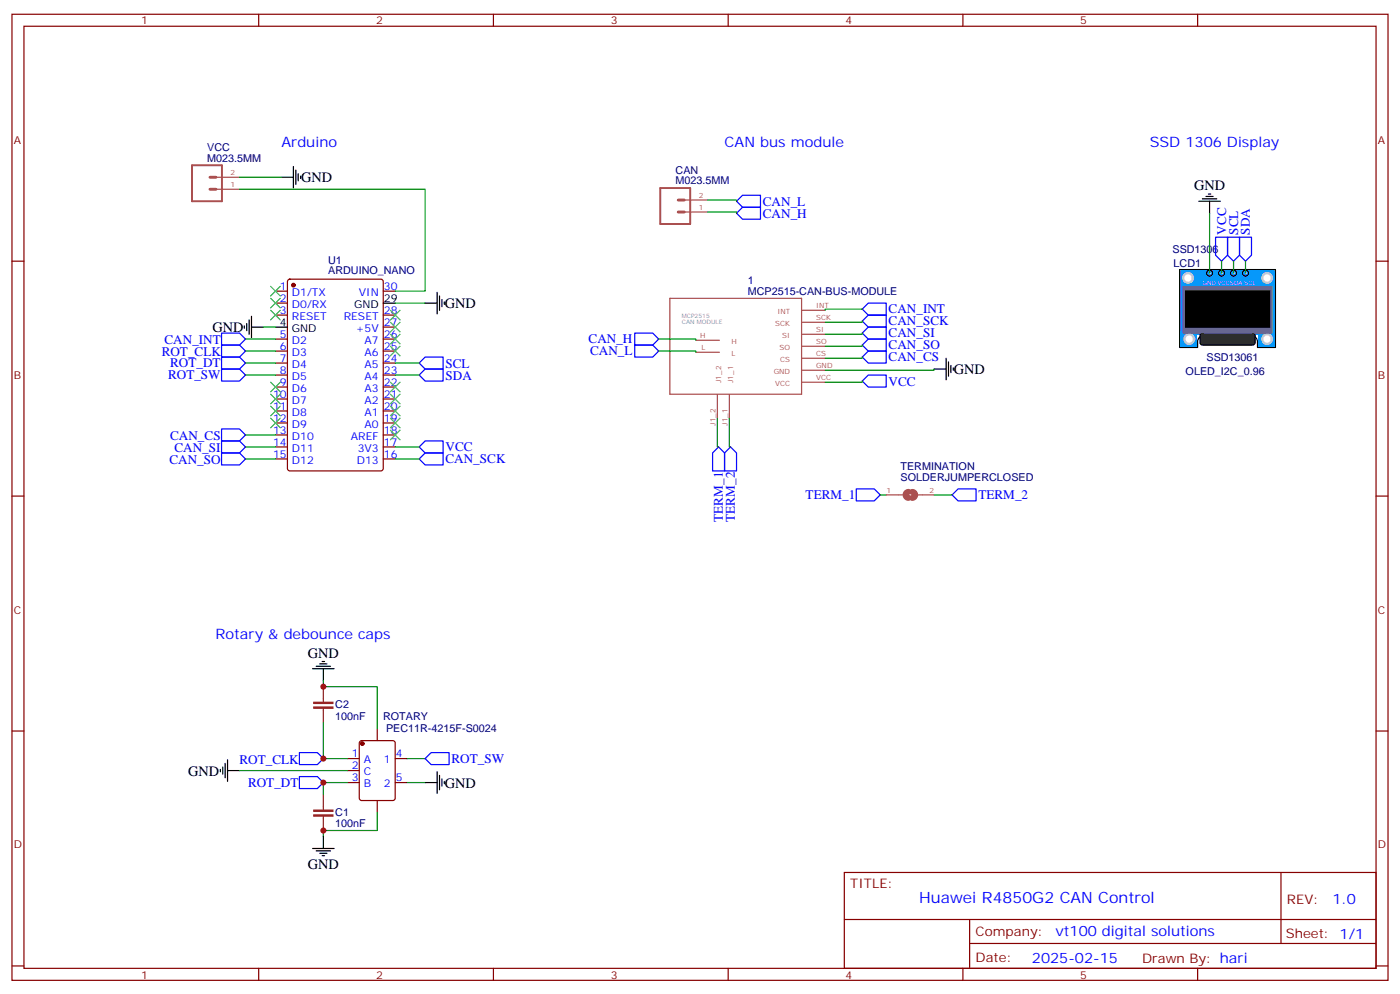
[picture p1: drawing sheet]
<svg xmlns="http://www.w3.org/2000/svg" width="412mm" height="293mm" viewBox="0 0 412 293" stroke-linecap="round" stroke-linejoin="round" font-family="sans-serif">
<g fill="none" stroke="#870000" stroke-width=".35">
<path d="M3.5 4.2h405.4v284.3h-405.4zM7.1 7.7h398.2v277.3h-398.2zM76.2 4.2v3.5M145.3 4.2v3.5M214.5 4.2v3.5M283.6 4.2v3.5M352.8 4.2v3.5M3.5 76.9h3.6M405.3 76.9h3.6M81.1 85.7h3.6M81.1 89.2h3.6M81.1 92.7h3.6"/>
<path d="M81.1 99.8h3.6M84.9 82.4l.5-.2h26.8l.6 .4 .1 55.3-.5 .7h-27l-.7-.5v-55.2zM112.9 85.7h3.5M112.9 92.7h3.5M112.9 99.8h3.5M112.9 96.3h3.5M81.1 103.3h3.6M81.1 106.9h3.6M81.1 110.4h3.6M81.1 113.9h3.6M81.1 117.4h3.6M112.9 103.3h3.5"/>
<path d="M112.9 106.9h3.5M112.9 110.4h3.5M112.9 113.9h3.5M112.9 117.4h3.5M81.1 121h3.6M81.1 124.5h3.6M81.1 128h3.6M81.1 131.6h3.6M81.1 135.1h3.6M112.9 121h3.5M112.9 124.5h3.5M112.9 128h3.5"/>
<path d="M112.9 131.6h3.5M112.9 135.1h3.5M3.5 146h3.6M405.3 146h3.6M3.5 215.2h3.6M405.3 215.2h3.6M248.7 256.8h156.6v28.2h-156.6zM377.3 256.8v20.9M248.7 270.6h156.5M285.6 277.7h119.6M285.6 270.6v14.1M3.5 284.3h3.6"/>
<path d="M76.2 285v3.5M145.3 285v3.5M214.5 285v3.5M283.6 285v3.5M352.8 285v3.5M405.3 284.3h3.6"/>
</g>
<circle cx="86.4" cy="83.9" r=".53" fill="#870000" stroke="#870000" stroke-width=".35"/>
<path d="M81.1 96.3h3.6M112.9 89.2h3.5" fill="none" stroke="#000" stroke-width=".35"/>
<path d="M197.3 87.8h38.8v28.2h-38.8zM236.1 91.3h7M236.1 94.9h7M236.1 98.4h7M205 103.7h6.9M205 100.2h6.9M211.3 116.1v7M214.8 116.1v7M236.1 101.9h7M236.1 105.4h7M236.1 109h7M236.1 112.5h7" fill="none" stroke="#a64a4a" stroke-width=".35"/>
<path d="M347.5 79.3h28.2v19.4h-28.2z" fill="#09f" stroke="#fff" stroke-width=".35"/>
<path d="M347.5 79.3h28.2v23h-5.3v-1.8" fill="none" stroke="#000" stroke-width=".35"/>
<g fill="#fff">
<circle cx="366.9" cy="80.4" r=".18"/>
<circle cx="363.4" cy="80.4" r=".18"/>
<circle cx="356.3" cy="80.4" r=".18"/>
<circle cx="359.8" cy="80.4" r=".18"/>
</g>
<g fill="#fff" stroke="#ccc" stroke-width=".71">
<circle cx="350" cy="81.8" r="1.41"/>
<circle cx="373.2" cy="81.8" r="1.41"/>
</g>
<path d="M354.8 98.7a1.91 1.91 0 0 0-2 1.8M368.7 98.7a1.91 1.91 0 0 1 1.7 2" fill="none" stroke="#000" stroke-width=".35"/>
<path d="M354.5 98.7h14.2z" fill="#09f" stroke="#000" stroke-width=".35"/>
<g fill="none" stroke="#000" stroke-width=".35">
<path d="M347.5 79.3v23h5.3v-1.8"/>
<circle cx="356.3" cy="80.4" r=".88"/>
<circle cx="359.8" cy="80.4" r=".88"/>
<circle cx="363.4" cy="80.4" r=".88"/>
<circle cx="366.9" cy="80.4" r=".88"/>
</g>
<path d="M370.8 97.7h4.6v4.2h-4.6z" fill="#09f" stroke="#09f" stroke-width=".35"/>
<circle cx="373.2" cy="99.8" r="1.41" fill="#fff" stroke="#ccc" stroke-width=".71"/>
<path d="M347.8 97.7h4.6v4.2h-4.6z" fill="#09f" stroke="#09f" stroke-width=".35"/>
<circle cx="350.3" cy="99.8" r="1.41" fill="#fff" stroke="#ccc" stroke-width=".71"/>
<path d="M353.7 98.2l.5-.2h14.8l.7 .5v2.4l-.2 .5-.5 .2h-14.8l-.5-.3-.2-.4v-2.2z" fill="#333" stroke="#000" stroke-width=".35"/>
<path d="M348.5 84.3h26.1v13.7h-26.1z" fill="#666" stroke="#666" stroke-width=".35"/>
<path d="M349.2 85.7h24.7v10.6h-24.7z" fill="#000" stroke="#000" stroke-width=".35"/>
<path d="M106.1 218.2l.4-.2h9.2l.7 .4v16.5l-.4 .7h-9.5l-.6-.4-.1-16.5zM111.1 214.5v3.5M102.3 223.3h3.5M102.3 226.8h3.5M102.3 230.3h3.5M111.1 235.6v3.5M116.4 223.3h3.5M116.4 230.3h3.5" fill="none" stroke="#870000" stroke-width=".35"/>
<circle cx="106.7" cy="218.9" r=".53" fill="#870000" stroke="#870000" stroke-width=".35"/>
<g fill="none" stroke="#000" stroke-width=".35">
<path d="M82.9 52.2h3.5M86.4 49v6.4M87.1 50.1v4.2M87.8 51.1v2.1M88.5 51.8v.7M353.1 59.2h6.4M354.2 58.5h4.2M355.2 57.8h2.2M356 57.1h.7M356.3 59.2v3.6M72 95.9v.7M72.7 95.2v2.1"/>
<path d="M73.4 94.2v4.2M74.1 96.3h3.5M74.1 93.1v6.3M125.2 89.2h3.6M128.8 86v6.4M129.5 87.1v4.2M130.2 88.2v2.1M130.9 88.9v.7M275.2 108.6h3.5M278.7 105.4v6.4M279.4 106.5v4.2M280.1 107.6v2.1"/>
<path d="M280.8 108.3v.7M92.1 196.8h6.3M93.1 196.1h4.3M94.2 195.4h2.1M94.9 194.7h.7M95.2 196.8v3.5M64.9 226.4v.8M65.6 225.7v2.2M66.3 224.7v4.2M67 226.8h3.6M67 223.6v6.4M125.2 230.3h3.6"/>
<path d="M128.8 227.2v6.3M129.5 228.2v4.2M130.2 229.3v2.1M130.9 230v.7M92.1 249.7h6.3M93.1 250.4h4.3M94.2 251.1h2.1M94.9 251.8h.7M95.2 246.2v3.5"/>
</g>
<g fill="none" stroke="#008700" stroke-width=".35">
<path d="M70.6 55.7h54.6v30h-8.8M70.6 52.2h12.3M208.5 58.9h8.5v.3M208.5 62.4h8.5v.4M356.3 62.8v17.6M359.8 76.9v3.5M363.4 76.9v3.5M366.9 76.9v3.5M72.3 99.8h8.8M77.6 96.3h3.5M116.4 89.2h8.8M194 99.8h11v.4"/>
<path d="M254 91h-10.9v.3M254 94.5v.4h-10.9M254 98v.4h-10.9M72.3 103.3h8.8M72.3 106.9h8.8M72.3 110.4h8.8M116.4 106.9h7.1M116.4 110.4h7.1M194 103.3h11v.4M254 101.6v.3h-10.9M254 105.1v.3h-10.9M254 112.1v.4h-10.9"/>
<path d="M275.2 108.6v.4h-32.1M72.3 131.6h8.8M72.3 135.1h8.8M72.3 128h8.8M116.4 131.6h7.1M116.4 135.1h7.1M211.3 123.1v8.5h.4M214.8 123.1v8.5h.4M259.3 145.7h1.8M275.2 145.7h5.3M95.2 200.3v1.8h15.9v12.4M95.2 212.7v10.6h7.1"/>
<path d="M70.6 226.8h31.7M102.3 230.3h-7.1v3.6M111.1 239.1v5.3h-15.9v1.8M119.9 230.3h5.3M119.9 223.3h5.3"/>
</g>
<path d="M95.2 202.1v4.6M95.2 208.5v4.2M95.2 233.9v4.5M95.2 240.2v4.2" fill="none" stroke="#8c2424" stroke-width=".35"/>
<g fill="#8c2424" stroke="#8c2424" stroke-width=".35">
<path d="M92.4 206.7h5.7v.3h-5.7z"/>
<path d="M92.4 208.1h5.7v.4h-5.7z"/>
<path d="M92.4 238.4h5.7v.4h-5.7z"/>
<path d="M92.4 239.9h5.7v.3h-5.7z"/>
</g>
<g fill="none" stroke="#00f" stroke-width=".35">
<path d="M217 59.2l1.7-1.7h5.3v3.5h-5.3zM217 62.8l1.7-1.8h5.3v3.5h-5.3zM358.1 69.8h3.5v5.3l-1.8 1.8-1.7-1.8zM361.6 69.8h3.5v5.3l-1.7 1.8-1.8-1.8zM365.1 69.8h3.6v5.3l-1.8 1.8-1.8-1.8zM65.3 98h5.3l1.7 1.8-1.7 1.8h-5.3zM187 98h5.3l1.7 1.8-1.7 1.8h-5.3zM254 91l1.8-1.8h5.3v3.5h-5.3zM254 94.5l1.8-1.8h5.3v3.6h-5.3zM254 98l1.8-1.7h5.3v3.5h-5.3zM65.3 101.6h5.3l1.7 1.7-1.7 1.8h-5.3zM65.3 105.1h5.3l1.7 1.8-1.7 1.7h-5.3z"/>
<path d="M65.3 108.6h5.3l1.7 1.8-1.7 1.7h-5.3zM123.5 106.9l1.7-1.8h5.3v3.5h-5.3zM123.5 110.4l1.7-1.8h5.3v3.5h-5.3zM187 101.6h5.3l1.7 1.7-1.7 1.8h-5.3zM254 101.6l1.8-1.8h5.3v3.5h-5.3zM254 105.1l1.8-1.8h5.3v3.6h-5.3zM255.8 110.4h5.3v3.5h-5.3l-1.8-1.8zM65.3 133.3h5.3l1.7 1.8-1.7 1.7h-5.3zM65.3 129.8h5.3l1.7 1.8-1.7 1.7h-5.3zM65.3 126.3h5.3l1.7 1.7-1.7 1.8h-5.3zM123.5 131.6l1.7-1.8h5.3v3.5h-5.3zM123.5 135.1l1.7-1.8h5.3v3.5h-5.3z"/>
<path d="M211.7 131.6l1.7 1.7v5.3h-3.5v-5.3zM215.2 131.6l1.8 1.7v5.3h-3.6v-5.3zM252.2 143.9h5.3l1.8 1.8-1.8 1.7h-5.3zM282.2 143.9h5.3v3.5h-5.3l-1.7-1.7zM88.2 221.5h5.3l1.7 1.8-1.7 1.7h-5.3zM88.2 228.6h5.3l1.7 1.7-1.7 1.8h-5.3zM125.2 223.3l1.8-1.8h5.3v3.5h-5.3z"/>
</g>
<g fill="none" stroke="#3c3" stroke-width=".35">
<path d="M79.7 91.3l2.8 2.9M79.7 87.8l2.8 2.8M79.7 84.3l2.8 2.8M82.5 91.3l-2.8 2.9M82.5 87.8l-2.8 2.8M82.5 84.3l-2.8 2.8M115 94.9l2.8 2.8M115 98.4l2.8 2.8M115 91.3l2.8 2.9M117.8 94.9l-2.8 2.8M117.8 98.4l-2.8 2.8M117.8 91.3l-2.8 2.9"/>
<path d="M79.7 112.5l2.8 2.8M79.7 116l2.8 2.9M79.7 119.6l2.8 2.8M82.5 112.5l-2.8 2.8M82.5 116l-2.8 2.9M82.5 119.6l-2.8 2.8M115 119.6l2.8 2.8M115 116l2.8 2.9M115 112.5l2.8 2.8M115 101.9l2.8 2.8M117.8 119.6l-2.8 2.8M117.8 116l-2.8 2.9"/>
<path d="M117.8 112.5l-2.8 2.8M117.8 101.9l-2.8 2.8M79.7 123.1l2.8 2.8M82.5 123.1l-2.8 2.8M115 123.1l2.8 2.8M115 126.6l2.8 2.8M117.8 123.1l-2.8 2.8M117.8 126.6l-2.8 2.8"/>
</g>
<path d="M56.6 48.6h8.8v10.6h-8.8zM194.5 55.4h8.8v10.5h-8.8z" fill="none" stroke="#a64a4a" stroke-width=".56"/>
<path d="M61.8 52.2h1.8M61.8 55.7h1.8M199.8 58.9h1.7M199.8 62.4h1.7" fill="none" stroke="#a64a4a" stroke-width=".85"/>
<path d="M63.6 55.7h7M63.6 52.2h7M201.5 58.9h7M201.5 62.4h7M261.1 145.7h3.4M264.6 145.7h1.3M270.5 145.7h4.7" fill="none" stroke="#a64a4a" stroke-width=".35"/>
<path d="M267.6 144.8a.88 .88 0 0 0-.8 .9 .88 .88 0 0 0 .8 .8M268.7 144.8a.88 .88 0 0 1 .9 .9 .88 .88 0 0 1-.9 .8" fill="none" stroke="#a64a4a" stroke-width="1.8"/>
<g fill="#c00">
<circle cx="95.3" cy="230.3" r=".88"/>
<circle cx="95.3" cy="244.4" r=".88"/>
<circle cx="95.3" cy="202.1" r=".88"/>
<circle cx="95.3" cy="223.3" r=".88"/>
</g>
<text font-size="4.6" fill="#00f" x="270.8" y="265.8">Huawei R4850G2 CAN Control</text>
<g font-size="4.2" fill="#00f">
<text x="82.9" y="43.4">Arduino</text>
<text x="213.4" y="43.4">CAN bus module</text>
<text x="338.7" y="43.4">SSD 1306 Display</text>
<text x="63.5" y="188">Rotary &amp; debounce caps</text>
<text x="392.5" y="266">1.0</text>
<text x="310.9" y="275.6">vt100 digital solutions</text>
<text x="304" y="283.4">2025-02-15</text>
</g>
<g font-size="4.2">
<text x="88.7" y="53.6">GND</text>
<text x="351.7" y="55.9">GND</text>
<text x="131.1" y="90.7">GND</text>
<text x="62.6" y="97.7">GND</text>
<text x="281" y="110.1">GND</text>
<text x="90.7" y="193.6">GND</text>
<text x="55.4" y="228.3">GND</text>
<text x="131.1" y="231.8">GND</text>
<text x="90.7" y="255.9">GND</text>
</g>
<g font-size="3.9" fill="#00f">
<text x="224.7" y="64.1">CAN_H</text>
<text x="224.7" y="60.6">CAN_L</text>
<text x="361.2" y="69.1" transform="rotate(-90 361.2 69.1)">VCC</text>
<text x="364.7" y="69.1" transform="rotate(-90 364.7 69.1)">SCL</text>
<text x="368.2" y="69.1" transform="rotate(-90 368.2 69.1)">SDA</text>
<text x="261.8" y="92.2">CAN_INT</text>
<text x="261.8" y="95.8">CAN_SCK</text>
<text x="48.5" y="101.1">CAN_INT</text>
<text x="173.4" y="101.1">CAN_H</text>
<text x="261.8" y="99.3">CAN_SI</text>
<text x="47.6" y="104.9">ROT_CLK</text>
<text x="173.8" y="104.6">CAN_L</text>
<text x="261.8" y="102.8">CAN_SO</text>
<text x="261.8" y="106.3">CAN_CS</text>
<text x="49.5" y="111.6">ROT_SW</text>
<text x="50.1" y="108.1">ROT_DT</text>
<text x="131.2" y="108.2">SCL</text>
<text x="131.2" y="111.7">SDA</text>
<text x="261.8" y="113.5">VCC</text>
<text x="50.1" y="129.4">CAN_CS</text>
<text x="49.9" y="136.4">CAN_SO</text>
<text x="51.4" y="132.9">CAN_SI</text>
<text x="131.2" y="132.9">VCC</text>
<text x="131.2" y="136.3">CAN_SCK</text>
<text x="237.3" y="146.9">TERM_1</text>
<text x="288.2" y="147">TERM_2</text>
<text x="212.9" y="153.5" transform="rotate(-90 212.9 153.5)">TERM_1</text>
<text x="216.5" y="153.5" transform="rotate(-90 216.5 153.5)">TERM_2</text>
<text x="70.6" y="224.8">ROT_CLK</text>
<text x="133" y="224.6">ROT_SW</text>
<text x="73.1" y="231.5">ROT_DT</text>
</g>
<g font-size="3.9" fill="#800">
<text x="250.5" y="261.4">TITLE:</text>
<text x="379.1" y="266">REV:</text>
<text x="287.4" y="275.6">Company:</text>
<text x="378.7" y="276.2">Sheet: 1/1</text>
<text x="287.4" y="283.2">Date:</text>
<text x="336.4" y="283.3">Drawn By: hari</text>
</g>
<g font-size="3.2" fill="#800">
<text x="41.6" y="7.2">1</text>
<text x="110.8" y="7.2">2</text>
<text x="179.9" y="7.2">3</text>
<text x="249.1" y="7.2">4</text>
<text x="318.2" y="7.2">5</text>
<text x="4.1" y="42.3">A</text>
<text x="405.9" y="42.3">A</text>
<text x="4.1" y="111.4">B</text>
<text x="405.9" y="111.4">B</text>
<text x="4.1" y="180.6">C</text>
<text x="405.9" y="180.6">C</text>
<text x="4.1" y="249.7">D</text>
<text x="405.9" y="249.7">D</text>
<text x="41.6" y="288">1</text>
<text x="110.8" y="288">2</text>
<text x="179.9" y="288">3</text>
<text x="249.1" y="288">4</text>
<text x="318.2" y="288">5</text>
</g>
<g font-size="3.2" fill="#000080">
<text x="61.1" y="47.6">M023.5MM</text>
<text x="61.1" y="44.4">VCC</text>
<text x="199" y="51.1">CAN</text>
<text x="199" y="54.3">M023.5MM</text>
<text x="96.7" y="77.6">U1</text>
<text x="345.4" y="74.5">SSD1306</text>
<text x="96.7" y="80.8">ARDUINO_NANO</text>
<text x="220.3" y="83.6">1</text>
<text x="345.7" y="78.6">LCD1</text>
<text x="220.3" y="86.7">MCP2515-CAN-BUS-MODULE</text>
<text x="355.4" y="106.2">SSD13061</text>
<text x="349.2" y="110.4">OLED_I2C_0.96</text>
<text x="265.3" y="141.6">SOLDERJUMPERCLOSED</text>
<text x="265.3" y="138.4">TERMINATION</text>
<text x="98.8" y="208.5">C2</text>
<text x="98.8" y="211.8">100nF</text>
<text x="112.9" y="212">ROTARY</text>
<text x="113.7" y="215.5">PEC11R-4215F-S0024</text>
<text x="98.8" y="243.6">100nF</text>
<text x="98.8" y="240.2">C1</text>
</g>
<g font-size="3.2" fill="#00f">
<text x="82.5" y="85.3">1</text>
<text x="82.5" y="88.9">2</text>
<text x="86" y="87.1">D1/TX</text>
<text x="105.7" y="87.1">VIN</text>
<text x="113.1" y="85.3">30</text>
<text x="82.5" y="92.4">3</text>
<text x="86" y="90.6">D0/RX</text>
<text x="86" y="94.2">RESET</text>
<text x="101.2" y="94.2">RESET</text>
<text x="113.1" y="95.9">27</text>
<text x="113.1" y="92.4">28</text>
<text x="82.5" y="99.4">5</text>
<text x="86" y="101.2">D2</text>
<text x="104.8" y="97.7">+5V</text>
<text x="107.4" y="101.2">A7</text>
<text x="113.1" y="99.4">26</text>
<text x="82.5" y="103">6</text>
<text x="82.5" y="106.5">7</text>
<text x="86" y="104.7">D3</text>
<text x="107.4" y="104.7">A6</text>
<text x="113.1" y="106.5">24</text>
<text x="113.1" y="103">25</text>
<text x="82.5" y="110">8</text>
<text x="82.5" y="113.6">9</text>
<text x="86" y="108.3">D4</text>
<text x="86" y="111.8">D5</text>
<text x="107.4" y="111.8">A4</text>
<text x="107.4" y="108.3">A5</text>
<text x="113.1" y="113.6">22</text>
<text x="113.1" y="110">23</text>
<text x="80.5" y="117.1">10</text>
<text x="86" y="115.3">D6</text>
<text x="86" y="118.9">D7</text>
<text x="107.4" y="118.9">A2</text>
<text x="107.4" y="115.3">A3</text>
<text x="113.1" y="117.1">21</text>
<text x="80.5" y="120.6">11</text>
<text x="80.5" y="124.1">12</text>
<text x="86" y="122.4">D8</text>
<text x="86" y="125.9">D9</text>
<text x="107.4" y="125.9">A0</text>
<text x="107.4" y="122.4">A1</text>
<text x="113.1" y="124.1">19</text>
<text x="113.1" y="120.6">20</text>
<text x="80.5" y="127.7">13</text>
<text x="80.5" y="131.2">14</text>
<text x="86" y="129.4">D10</text>
<text x="103.4" y="129.4">AREF</text>
<text x="113.1" y="131.2">17</text>
<text x="113.1" y="127.7">18</text>
<text x="80.5" y="134.7">15</text>
<text x="86" y="133">D11</text>
<text x="86" y="136.5">D12</text>
<text x="105.1" y="136.5">D13</text>
<text x="105.4" y="133">3V3</text>
<text x="113.1" y="134.7">16</text>
<text x="103.6" y="222.9">1</text>
<text x="103.6" y="226.4">2</text>
<text x="107.1" y="224.7">A</text>
<text x="113.1" y="224.7">1</text>
<text x="116.6" y="222.9">4</text>
<text x="103.6" y="230">3</text>
<text x="107.1" y="228.2">C</text>
<text x="107.1" y="231.7">B</text>
<text x="113.1" y="231.7">2</text>
<text x="116.6" y="230">5</text>
</g>
<g font-size="3.2">
<text x="113.1" y="88.9">29</text>
<text x="82.5" y="95.9">4</text>
<text x="104.3" y="90.6">GND</text>
<text x="86" y="97.7">GND</text>
</g>
<g font-size="2.1" fill="#a54b4b">
<text x="67.9" y="51.5">2</text>
<text x="67.9" y="55">1</text>
<text x="205.8" y="58.2">2</text>
<text x="205.8" y="61.7">1</text>
<text x="228.4" y="95.9">SCK</text>
<text x="229" y="92.4">INT</text>
<text x="240.4" y="90.6">INT</text>
<text x="240.4" y="94.2">SCK</text>
<text x="206.3" y="99.5">H</text>
<text x="215.5" y="101.2">H</text>
<text x="230.4" y="99.4">SI</text>
<text x="240.4" y="97.7">SI</text>
<text x="240.4" y="101.2">SO</text>
<text x="206.7" y="103">L</text>
<text x="215.5" y="104.7">L</text>
<text x="229.6" y="103">SO</text>
<text x="229.8" y="106.5">CS</text>
<text x="240.4" y="104.8">CS</text>
<text x="212.5" y="112.7" transform="rotate(-90 212.5 112.7)">J1_2</text>
<text x="216" y="112.7" transform="rotate(-90 216 112.7)">J1_1</text>
<text x="227.9" y="110">GND</text>
<text x="228.4" y="113.5">VCC</text>
<text x="240.4" y="108.3">GND</text>
<text x="240.4" y="111.8">VCC</text>
<text x="210.7" y="125.3" transform="rotate(-90 210.7 125.3)">J1_2</text>
<text x="214.3" y="125.3" transform="rotate(-90 214.3 125.3)">J1_1</text>
<text x="261.2" y="145">1</text>
<text x="273.8" y="145">2</text>
</g>
<text font-size="1.8" fill="#fff" x="354.2" y="83.9">GND VCCSDA SCL</text>
<g font-size="1.8" fill="#838383">
<text x="200.8" y="93.5">MCP2515</text>
<text x="200.8" y="95.3">CAN MODULE</text>
</g>
</svg>
